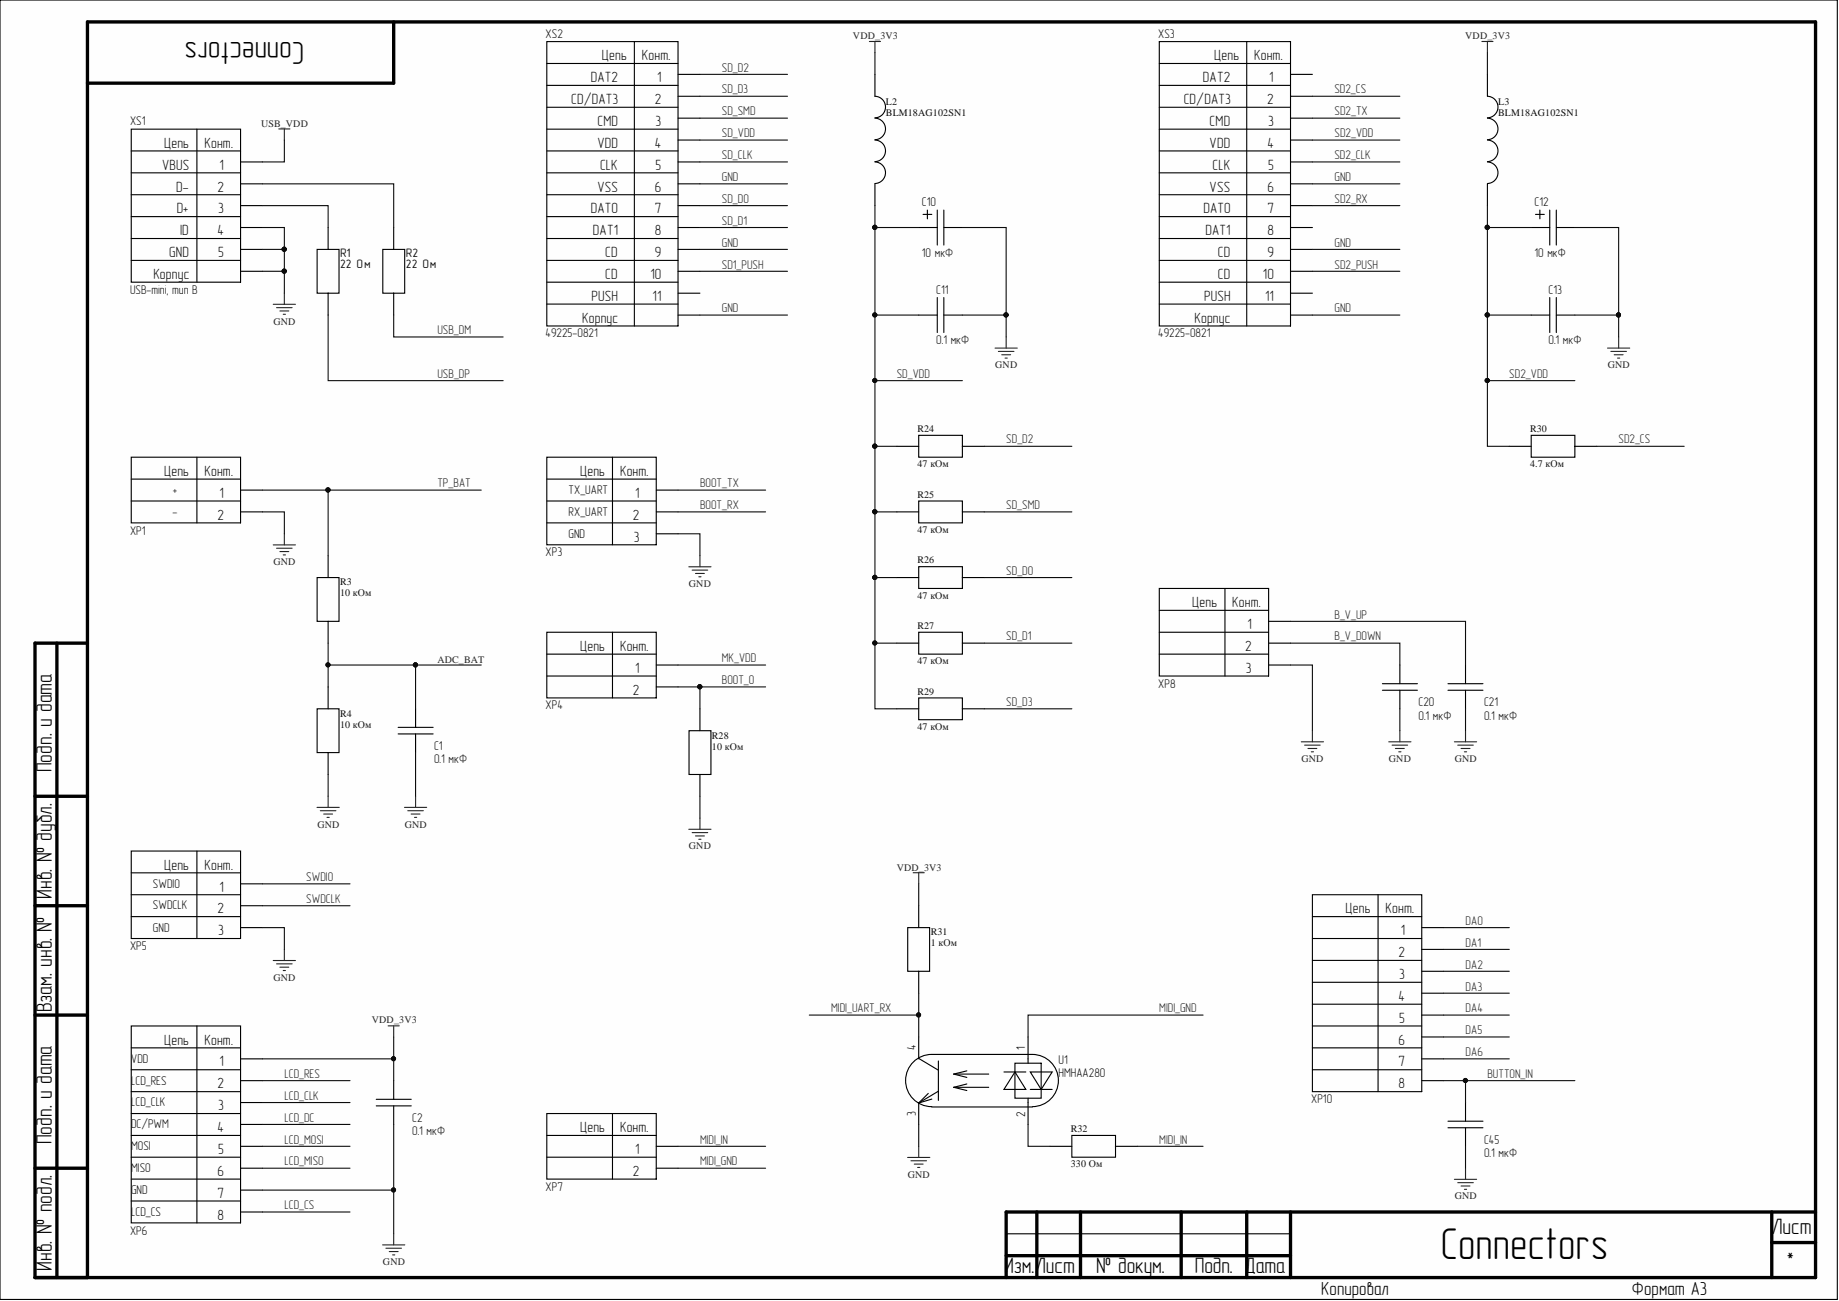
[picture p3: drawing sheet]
<svg xmlns="http://www.w3.org/2000/svg" width="420mm" height="297mm" viewBox="0 0 420 297" stroke-linecap="round" stroke-linejoin="round" font-family="sans-serif">
<path d="M0 0h419.3v296.6h-419.3z" fill="#fefefe"/>
<g fill="none" stroke="#000" stroke-width=".76">
<path d="M89.9 5v14h-69.9M13 146.8v144.9M20 146.8h-12v144.9h406.5v-286.7h-394.5v286.7M8 181.8h12M8 206.8h12M8 231.8h12M8 266.7h12M236.7 276.7v15M246.7 276.7v15M269.6 276.7v15M284.6 276.7v15M294.6 276.7v15"/>
<path d="M404.5 276.7v15M414.5 276.7h-184.8v15M229.7 286.7h64.9M404.5 283.7h10"/>
</g>
<g fill="none" stroke="#000" stroke-width=".25">
<path d="M0 0h419.4v296.7h-419.4zM124.8 9.5h30v64.9h-30zM124.8 14.5h30M124.8 19.5h30M144.8 9.5v64.9M154.8 17h5M199.7 17v5a2.46 2.46 0 0 1 2.4 2.4 2.46 2.46 0 0 1-2.4 2.5M264.6 9.5h30v64.9h-30zM264.6 14.5h30M264.6 19.5h30M284.6 9.5v64.9M294.6 17h5"/>
<path d="M339.5 17v5a2.46 2.46 0 0 1 2.5 2.4 2.46 2.46 0 0 1-2.5 2.5M30 29.5h24.9v34.9h-24.9zM30 34.5h24.9M30 39.5h24.9M44.9 29.5v34.9M54.9 37h5M124.8 34.5h30M124.8 39.5h30M124.8 24.5h30M124.8 29.5h30M154.8 37h5M154.8 22h5"/>
<path d="M154.8 27h5M154.8 32h5M199.7 27a2.46 2.46 0 0 1 2.4 2.4 2.46 2.46 0 0 1-2.4 2.5M199.7 32a2.46 2.46 0 0 1 2.4 2.4 2.46 2.46 0 0 1-2.4 2.5M199.7 37a2.46 2.46 0 0 1 2.4 2.4 2.46 2.46 0 0 1-2.4 2.5M264.6 34.5h30M264.6 39.5h30M264.6 24.5h30M264.6 29.5h30M294.6 37h5M294.6 22h5M294.6 27h5"/>
<path d="M294.6 32h5M339.5 27a2.46 2.46 0 0 1 2.5 2.4 2.46 2.46 0 0 1-2.5 2.5M339.5 32a2.46 2.46 0 0 1 2.5 2.4 2.46 2.46 0 0 1-2.5 2.5M339.5 37a2.46 2.46 0 0 1 2.5 2.4 2.46 2.46 0 0 1-2.5 2.5M30 44.5h24.9M30 49.5h24.9M30 54.5h24.9M30 59.5h24.9M54.9 42h5M54.9 46.9h5M54.9 51.9h5M54.9 56.9h5"/>
<path d="M72.4 56.9h5v10h-5zM74.9 51.9v5M87.4 56.9h5v10h-5zM89.9 51.9v5M124.8 44.5h30M124.8 49.5h30M124.8 54.5h30M124.8 59.5h30M154.8 42h5M154.8 46.9h5M154.8 51.9h5M154.8 56.9h5"/>
<path d="M199.7 42v4.9M209.7 51.9h4.3M210.7 49h2M211.7 48v2M214 48v8M215.5 51.9h4.2M215.5 48v8M264.6 44.5h30M264.6 49.5h30M264.6 54.5h30M264.6 59.5h30M294.6 42h5"/>
<path d="M294.6 46.9h5M294.6 51.9h5M294.6 56.9h5M339.5 42v4.9M349.5 51.9h4.3M350.5 49h2M351.5 48v2M353.8 48v8M355.3 51.9h4.2M355.3 48v8M54.9 61.9h5M74.9 66.9v5"/>
<path d="M89.9 66.9v5M124.8 64.4h30M124.8 69.4h30M154.8 61.9h5M154.8 71.9h5M154.8 66.9h5M209.7 71.9h4.3M214 67.9v8M215.5 71.9h4.2M215.5 67.9v8M264.6 64.4h30M264.6 69.4h30"/>
<path d="M294.6 61.9h5M294.6 71.9h5M294.6 66.9h5M349.5 71.9h4.3M353.8 67.9v8M355.3 71.9h4.2M355.3 67.9v8M209.7 99.4h10v5h-10zM349.5 99.4h10v5h-10zM30 104.4h24.9v15h-24.9zM30 109.4h24.9M30 114.4h24.9"/>
<path d="M44.9 104.4v15M54.9 111.9h5M54.9 116.9h5M124.8 104.4h25v20h-25zM124.8 109.4h25M124.8 114.4h25M124.8 119.4h25M139.8 104.4v20M149.8 111.9h5M149.8 116.9h5M204.7 116.9h5M204.7 101.9h5"/>
<path d="M209.7 114.4h10v5h-10zM219.7 116.9h5M219.7 101.9h5M344.5 101.9h5M359.5 101.9h5M72.4 131.9h5v10h-5zM74.9 126.9v5M149.8 121.9h5M204.7 131.9h5M209.7 129.4h10v5h-10zM219.7 131.9h5M264.6 134.4h25v19.9h-25z"/>
<path d="M264.6 139.4h25M279.6 134.4v19.9M74.9 141.9v4.9M74.9 156.8v5M124.8 144.4h25v14.9h-25zM124.8 149.3h25M124.8 154.3h25M139.8 144.4v14.9M149.8 151.8h5M149.8 156.8h5M204.7 146.8h5M209.7 144.4h10v4.9h-10z"/>
<path d="M209.7 159.3h10v5h-10zM219.7 146.8h5M264.6 149.3h25M264.6 144.4h25M289.6 151.8h5M289.6 146.8h5M289.6 141.9h5M315.6 157.6h8M315.6 156.1h8M319.6 151.8v4.3M319.6 157.6v4.2M330.5 157.6h8"/>
<path d="M330.5 156.1h8M334.5 151.8v4.3M334.5 157.6v4.2M72.4 161.8h5v10h-5zM74.9 171.8v5M90.9 167.6h8M90.9 166.1h8M94.9 161.8v4.3M94.9 167.6v4.2M157.3 166.8h5v10h-5zM159.8 161.8v5M159.8 176.8v5"/>
<path d="M204.7 161.8h5M219.7 161.8h5M30 194.3h24.9v20h-24.9zM30 199.3h24.9M44.9 194.3v20M30 204.3h24.9M30 209.3h24.9M54.9 201.8h5M54.9 206.8h5M54.9 211.8h5M207.2 211.8h5v10h-5zM209.7 206.8v5"/>
<path d="M299.6 204.3h25v44.9h-25zM299.6 209.3h25M299.6 214.3h25M299.6 219.3h25M314.6 204.3v44.9M324.6 211.8h5M324.6 216.8h5M30 234.2h24.9v45h-24.9zM30 239.2h24.9M44.9 234.2v45M209.7 221.8v5M209.7 236.8v5"/>
<path d="M234.7 236.8v5.9M299.6 239.2h25M299.6 224.3h25M299.6 229.3h25M299.6 234.2h25M324.6 221.8h5M324.6 226.8h5M324.6 231.8h5M324.6 236.8h5M30 244.2h24.9M30 249.2h24.9M30 254.2h24.9"/>
<path d="M30 259.2h24.9M54.9 241.8h5M54.9 246.7h5M54.9 251.7h5M54.9 256.7h5M85.9 252.5h8M85.9 251h8M89.9 246.7v4.3M89.9 252.5v4.2M124.8 254.2h25v15h-25zM124.8 259.2h25M139.8 254.2v15"/>
<path d="M209.7 241.7l4.5 2.6M209.7 251.7v5M211.9 249.6l-2.2 2.2M212.7 252.7a6 6 0 0 1-6-6 6 6 0 0 1 6-6h23a6 6 0 0 1 5.9 6 6 6 0 0 1-5.9 6M212.7 250.9l-3 .9M212.7 252.7h23M214.2 242.2v9M214.2 249.1l-4.5 2.7M217.7 245.2h8M217.7 245.2l3 .8M217.7 248.3h8M217.7 248.3l3 .7"/>
<path d="M220.7 244.5l-3 .7M220.7 247.5l-3 .8M229.2 244.7h5M231.7 244.7l2.5 4h-5zM231.7 242.7h6v8h-6zM234.7 250.7v6M235.2 244.7h5l-2.5 4zM235.2 248.7h5M244.7 259.2h9.9v5h-9.9zM299.6 244.2h25M324.6 241.8h5M324.6 246.7h5"/>
<path d="M330.5 257.5h8M330.5 256h8M334.5 251.7v4.3M334.5 257.5v4.2M30 264.2h24.9M30 274.2h24.9M30 269.2h24.9M54.9 261.7h5M54.9 266.7h5M54.9 271.7h5M54.9 276.7h5M124.8 264.2h25"/>
<path d="M149.8 261.7h5M149.8 266.7h5M239.7 261.7h5M254.6 261.7h5M229.7 281.7h64.9"/>
</g>
<g fill="none" stroke="#262626" stroke-width=".25">
<path d="M198.5 9.5h2.5M199.7 9.5v2.5M338.3 9.5h2.5M339.5 9.5v2.5M63.6 29.4h2.6M64.9 29.4v2.6M62.4 69.5h5M63.1 70.2h3.6M63.9 71h2M64.7 71.8h.5M64.9 66.9v2.6M227.2 79.5h5"/>
<path d="M229.7 76.9v2.6M367 79.5h5M369.5 76.9v2.6M227.9 80.2h3.6M228.7 81h2M229.4 81.8h.5M367.7 80.2h3.6M368.5 81h2M369.2 81.8h.6M62.4 124.4h5M63.1 125.2h3.6M63.9 125.9h2"/>
<path d="M64.7 126.7h.5M64.9 121.9v2.5M157.2 129.4h5.1M158 130.2h3.6M158.8 130.9h2M159.5 131.7h.5M159.8 126.9v2.5M297.1 169.4h5M297.8 170.1h3.6M298.6 170.9h2M299.3 171.7h.5M299.6 166.8v2.6"/>
<path d="M317 169.4h5.1M317.8 170.1h3.5M318.5 170.9h2.1M319.3 171.7h.5M319.6 166.8v2.6M332 169.4h5.1M332.8 170.1h3.5M333.5 170.9h2.1M334.3 171.7h.5M334.5 166.8v2.6M72.4 184.3h5M73.1 185.1h3.6"/>
<path d="M73.9 185.9h2M74.7 186.6h.5M74.9 181.8v2.5M92.3 184.3h5.1M93.1 185.1h3.5M93.9 185.9h2M94.6 186.6h.5M94.9 181.8v2.5M157.2 189.3h5.1M158 190.1h3.6M158.8 190.9h2M159.5 191.6h.5"/>
<path d="M159.8 186.8v2.5M208.5 199.3h2.5M209.7 199.3v2.5M62.4 219.3h5M64.9 216.8v2.5M63.1 220.1h3.6M63.9 220.8h2M64.7 221.6h.5M88.6 234.2h2.5M89.9 234.2v2.6M207.2 264.3h5.1M207.9 265h3.6"/>
<path d="M208.7 265.8h2M209.5 266.5h.5M209.7 261.7v2.6M332 269.3h5.1M332.8 270h3.5M333.5 270.8h2.1M334.3 271.5h.5M334.5 266.7v2.6M87.3 284.2h5.1M88.1 285h3.5M88.9 285.8h2M89.6 286.5h.5"/>
<path d="M89.9 281.7v2.5"/>
</g>
<g fill="none" stroke="#0e0e0e" stroke-width=".25">
<path d="M159.8 17h20M199.7 12v5M339.5 12v5M64.9 32v5h-5M159.8 22h20M159.8 27h20M159.8 37h20M159.8 32h20M299.6 22h20M299.6 27h20M299.6 37h20M299.6 32h20"/>
<path d="M59.9 42h30v9.9M59.9 46.9h15v5M59.9 51.9h5v5M59.9 56.9h5M64.9 56.9v10M159.8 46.9h20M159.8 51.9h20M159.8 42h20M159.8 56.9h20M199.7 51.9v50M199.7 51.9h10M199.7 46.9v5"/>
<path d="M219.7 51.9h10v20M299.6 46.9h20M299.6 42h20M299.6 56.9h20M339.5 51.9h10M339.5 46.9v40M359.5 51.9h10v20M59.9 61.9h5M74.9 71.9v15h40M89.9 71.9v5h25M159.8 61.9h20M159.8 71.9h20"/>
<path d="M199.7 71.9h10M219.7 71.9h10M229.7 71.9v5M299.6 61.9h20M299.6 71.9h20M339.5 71.9h10M359.5 71.9h10M369.5 71.9v5M199.7 86.9h20M339.5 86.9v15h5M339.5 86.9h20M59.9 116.9h5v5"/>
<path d="M59.9 111.9h50M74.9 111.9v15M154.8 111.9h20M154.8 116.9h20M199.7 116.9h5M199.7 101.9v30M199.7 101.9h5M224.7 116.9h20M224.7 101.9h20M364.5 101.9h20M154.8 121.9h5v5M199.7 131.9v14.9h5"/>
<path d="M199.7 131.9h5M224.7 131.9h20M74.9 146.8v10M74.9 151.8h35M94.9 151.8v10M154.8 151.8h20M154.8 156.8h20M159.8 156.8v5M199.7 146.8v15h5M224.7 146.8h20M294.6 151.8h5v15M294.6 146.8h25v5"/>
<path d="M294.6 141.9h39.9v9.9M74.9 176.8v5M94.9 171.8v10M224.7 161.8h20M319.6 161.8v5M334.5 161.8v5M159.8 181.8v5M59.9 211.8h5v5M59.9 206.8h20M59.9 201.8h20M209.7 201.8v5M329.6 216.8h14.9"/>
<path d="M329.6 211.8h14.9M89.9 236.8v9.9M184.7 231.8h25M209.7 226.8v10M274.6 231.8h-39.9v5M329.6 231.8h14.9M329.6 236.8h14.9M329.6 226.8h14.9M329.6 221.8h14.9M59.9 246.7h20M59.9 251.7h20M59.9 256.7h20"/>
<path d="M59.9 241.8h30M89.9 256.7v25M209.7 256.7v5M234.7 256.7v5h5M329.6 246.7h29.9M329.6 241.8h14.9M334.5 246.7v5M59.9 261.7h20M59.9 266.7h20M59.9 271.7h30M59.9 276.7h20M154.8 261.7h20"/>
<path d="M154.8 266.7h20M259.6 261.7h15M334.5 261.7v5"/>
</g>
<g fill="#0e0e0e" stroke="#0e0e0e" stroke-width=".23">
<circle cx="64.9" cy="61.9" r=".47"/>
<circle cx="94.8" cy="151.8" r=".47"/>
<circle cx="74.9" cy="111.9" r=".47"/>
<circle cx="89.8" cy="271.7" r=".47"/>
<circle cx="89.8" cy="241.7" r=".47"/>
<circle cx="159.7" cy="156.8" r=".47"/>
<circle cx="199.7" cy="146.8" r=".47"/>
<circle cx="199.7" cy="131.8" r=".47"/>
<circle cx="199.7" cy="71.9" r=".47"/>
<circle cx="229.6" cy="71.9" r=".47"/>
<circle cx="199.7" cy="86.9" r=".47"/>
<circle cx="339.5" cy="71.9" r=".47"/>
<circle cx="369.5" cy="71.9" r=".47"/>
<circle cx="339.5" cy="86.9" r=".47"/>
<circle cx="209.7" cy="231.7" r=".47"/>
<circle cx="74.9" cy="151.8" r=".47"/>
<circle cx="334.5" cy="246.7" r=".47"/>
<circle cx="339.5" cy="51.9" r=".47"/>
<circle cx="64.9" cy="56.9" r=".47"/>
<circle cx="199.7" cy="101.9" r=".47"/>
<circle cx="199.7" cy="116.8" r=".47"/>
<circle cx="199.7" cy="51.9" r=".47"/>
</g>
<text font-size="10.1" x="328.9" y="287.5">Connectors</text>
<text font-size="7.3" x="69.4" y="9.6" transform="rotate(-180 69.4 9.6)">Connectors</text>
<g font-size="5.1">
<text x="11.8" y="176.3" transform="rotate(-90 11.8 176.3)">Подп. и дата</text>
<text x="11.8" y="205.2" transform="rotate(-90 11.8 205.2)">Инв. № дубл.</text>
<text x="11.8" y="231.1" transform="rotate(-90 11.8 231.1)">Взам. инв. №</text>
<text x="11.8" y="261.3" transform="rotate(-90 11.8 261.3)">Подп. и дата</text>
<text x="404.5" y="281.6">Лист</text>
<text x="11.8" y="290.1" transform="rotate(-90 11.8 290.1)">Инв. № подл.</text>
<text x="229.2" y="290.6">Изм.Лист</text>
<text x="250.3" y="290.6">№ докум.</text>
<text x="272.8" y="290.6">Подп. Дата</text>
<text x="407.6" y="289.6">*</text>
</g>
<g font-size="4.3">
<text x="301.6" y="295.8">Копировал</text>
<text x="372.5" y="295.8">Формат А3</text>
</g>
<g font-size="3.4" fill="#0e0e0e">
<text x="137.4" y="13.8">Цепь</text>
<text x="146.5" y="13.8">Конт.</text>
<text x="277.2" y="13.8">Цепь</text>
<text x="286.3" y="13.8">Конт.</text>
<text x="130.4" y="23.8">CD/DAT3</text>
<text x="134.9" y="18.8">DAT2</text>
<text x="149.5" y="23.8">2</text>
<text x="150" y="18.8">1</text>
<text x="270.2" y="23.8">CD/DAT3</text>
<text x="274.6" y="18.8">DAT2</text>
<text x="289.2" y="23.8">2</text>
<text x="289.8" y="18.8">1</text>
<text x="136.4" y="28.8">CMD</text>
<text x="149.7" y="28.8">3</text>
<text x="276.1" y="28.8">CMD</text>
<text x="289.5" y="28.8">3</text>
<text x="37.5" y="33.8">Цепь</text>
<text x="46.7" y="33.8">Конт.</text>
<text x="136.4" y="33.8">VDD</text>
<text x="149.5" y="33.8">4</text>
<text x="276.1" y="33.8">VDD</text>
<text x="289.3" y="33.8">4</text>
<text x="37" y="38.7">VBUS</text>
<text x="50.1" y="38.7">1</text>
<text x="137" y="38.7">CLK</text>
<text x="149.7" y="38.7">5</text>
<text x="276.8" y="38.7">CLK</text>
<text x="289.5" y="38.7">5</text>
<text x="40.2" y="43.7">D-</text>
<text x="49.6" y="43.7">2</text>
<text x="136.4" y="43.7">VSS</text>
<text x="149.5" y="43.7">6</text>
<text x="276.1" y="43.7">VSS</text>
<text x="289.3" y="43.7">6</text>
<text x="40.3" y="48.7">D+</text>
<text x="41.1" y="53.7">ID</text>
<text x="49.6" y="53.7">4</text>
<text x="49.8" y="48.7">3</text>
<text x="134.9" y="48.7">DAT0</text>
<text x="135.4" y="53.7">DAT1</text>
<text x="149.5" y="48.7">7</text>
<text x="149.5" y="53.7">8</text>
<text x="274.7" y="48.7">DAT0</text>
<text x="275.2" y="53.7">DAT1</text>
<text x="289.3" y="48.7">7</text>
<text x="289.3" y="53.7">8</text>
<text x="38.6" y="58.7">GND</text>
<text x="49.8" y="58.7">5</text>
<text x="138.2" y="58.7">CD</text>
<text x="149.5" y="58.7">9</text>
<text x="278" y="58.7">CD</text>
<text x="289.3" y="58.7">9</text>
<text x="35" y="63.7">Корпус</text>
<text x="138.2" y="63.7">CD</text>
<text x="148.5" y="63.7">10</text>
<text x="278" y="63.7">CD</text>
<text x="288.3" y="63.7">10</text>
<text x="135" y="68.7">PUSH</text>
<text x="149" y="68.7">11</text>
<text x="274.9" y="68.7">PUSH</text>
<text x="288.8" y="68.7">11</text>
<text x="132.9" y="73.7">Корпус</text>
<text x="272.7" y="73.7">Корпус</text>
<text x="37.5" y="108.7">Цепь</text>
<text x="46.7" y="108.7">Конт.</text>
<text x="50.1" y="113.7">1</text>
<text x="132.4" y="108.7">Цепь</text>
<text x="141.5" y="108.7">Конт.</text>
<text x="145" y="113.7">1</text>
<text x="49.6" y="118.7">2</text>
<text x="144.5" y="118.7">2</text>
<text x="144.7" y="123.7">3</text>
<text x="272.2" y="138.6">Цепь</text>
<text x="281.3" y="138.6">Конт.</text>
<text x="284.8" y="143.6">1</text>
<text x="132.4" y="148.6">Цепь</text>
<text x="141.5" y="148.6">Конт.</text>
<text x="284.3" y="148.6">2</text>
<text x="145" y="153.6">1</text>
<text x="284.4" y="153.6">3</text>
<text x="144.5" y="158.6">2</text>
<text x="37.5" y="198.6">Цепь</text>
<text x="46.7" y="198.6">Конт.</text>
<text x="50.1" y="203.6">1</text>
<text x="49.6" y="208.6">2</text>
<text x="307.2" y="208.6">Цепь</text>
<text x="316.3" y="208.6">Конт.</text>
<text x="49.8" y="213.6">3</text>
<text x="319.8" y="213.6">1</text>
<text x="319.3" y="218.5">2</text>
<text x="319.4" y="223.5">3</text>
<text x="319.3" y="228.5">4</text>
<text x="319.4" y="233.5">5</text>
<text x="37.5" y="238.5">Цепь</text>
<text x="46.7" y="238.5">Конт.</text>
<text x="319.3" y="238.5">6</text>
<text x="50.1" y="243.5">1</text>
<text x="319.3" y="243.5">7</text>
<text x="49.6" y="248.5">2</text>
<text x="319.3" y="248.5">8</text>
<text x="49.8" y="253.5">3</text>
<text x="49.6" y="258.5">4</text>
<text x="49.8" y="263.5">5</text>
<text x="132.4" y="258.5">Цепь</text>
<text x="141.5" y="258.5">Конт.</text>
<text x="145" y="263.5">1</text>
<text x="49.6" y="268.4">6</text>
<text x="144.5" y="268.4">2</text>
<text x="49.6" y="273.4">7</text>
<text x="49.6" y="278.5">8</text>
</g>
<g font-size="2.9" fill="#0e0e0e">
<text x="124.5" y="8.6">XS2</text>
<text x="264.4" y="8.6">XS3</text>
<text x="29.7" y="28.6">XS1</text>
<text x="210.4" y="47">C10</text>
<text x="350.3" y="47">C12</text>
<text x="210.4" y="58.6">10 мкФ</text>
<text x="350.3" y="58.6">10 мкФ</text>
<text x="29.7" y="67.1">USB-mini, тип B</text>
<text x="213.7" y="67.1">C11</text>
<text x="353.5" y="67.1">C13</text>
<text x="124.5" y="77.1">49225-0821</text>
<text x="264.4" y="77.1">49225-0821</text>
<text x="213.7" y="78.6">0.1 мкФ</text>
<text x="353.5" y="78.6">0.1 мкФ</text>
<text x="39.5" y="112.7">+</text>
<text x="129.8" y="112.7">TX_UART</text>
<text x="39.4" y="117.7">-</text>
<text x="129.8" y="117.7">RX_UART</text>
<text x="29.7" y="122">XP1</text>
<text x="129.8" y="122.8">GND</text>
<text x="124.5" y="127">XP3</text>
<text x="124.5" y="162">XP4</text>
<text x="264.4" y="157">XP8</text>
<text x="323.8" y="161.3">C20</text>
<text x="338.8" y="161.3">C21</text>
<text x="323.8" y="164.3">0.1 мкФ</text>
<text x="338.8" y="164.3">0.1 мкФ</text>
<text x="99.1" y="171.3">C1</text>
<text x="99.1" y="174.3">0.1 мкФ</text>
<text x="34.9" y="202.6">SWDIO</text>
<text x="34.9" y="207.6">SWDCLK</text>
<text x="34.9" y="212.7">GND</text>
<text x="29.7" y="216.9">XP5</text>
<text x="29.9" y="242.6">VDD</text>
<text x="241.6" y="242.9">U1</text>
<text x="241.6" y="245.9">HMHAA280</text>
<text x="29.9" y="247.6">LCD_RES</text>
<text x="299.3" y="251.9">XP10</text>
<text x="29.9" y="252.6">LCD_CLK</text>
<text x="29.9" y="257.6">DC/PWM</text>
<text x="94.1" y="256.2">C2</text>
<text x="29.9" y="262.6">MOSI</text>
<text x="94.1" y="259.2">0.1 мкФ</text>
<text x="338.8" y="261.2">C45</text>
<text x="29.9" y="267.6">MISO</text>
<text x="338.8" y="264.2">0.1 мкФ</text>
<text x="29.9" y="272.6">GND</text>
<text x="124.5" y="271.9">XP7</text>
<text x="29.7" y="281.9">XP6</text>
<text x="29.9" y="277.6">LCD_CS</text>
</g>
<g font-size="2.9" fill="#262626">
<text x="164.8" y="16.3">SD_D2</text>
<text x="164.8" y="21.3">SD_D3</text>
<text x="304.6" y="21.3">SD2_CS</text>
<text x="164.8" y="26.3">SD_SMD</text>
<text x="304.6" y="26.3">SD2_TX</text>
<text x="164.8" y="31.3">SD_VDD</text>
<text x="304.6" y="31.3">SD2_VDD</text>
<text x="164.8" y="36.4">SD_CLK</text>
<text x="164.8" y="41.4">GND</text>
<text x="304.6" y="41.4">GND</text>
<text x="304.6" y="36.4">SD2_CLK</text>
<text x="164.8" y="46.4">SD_D0</text>
<text x="304.6" y="46.4">SD2_RX</text>
<text x="164.8" y="51.3">SD_D1</text>
<text x="164.8" y="56.3">GND</text>
<text x="304.6" y="56.3">GND</text>
<text x="164.8" y="61.3">SD1_PUSH</text>
<text x="304.6" y="61.3">SD2_PUSH</text>
<text x="164.8" y="71.3">GND</text>
<text x="304.6" y="71.3">GND</text>
<text x="99.9" y="76.3">USB_DM</text>
<text x="99.9" y="86.3">USB_DP</text>
<text x="204.7" y="86.3">SD_VDD</text>
<text x="344.5" y="86.3">SD2_VDD</text>
<text x="229.7" y="101.2">SD_D2</text>
<text x="369.5" y="101.2">SD2_CS</text>
<text x="99.9" y="111.2">TP_BAT</text>
<text x="159.8" y="111.2">BOOT_TX</text>
<text x="159.8" y="116.2">BOOT_RX</text>
<text x="229.7" y="116.2">SD_SMD</text>
<text x="229.7" y="131.3">SD_D0</text>
<text x="304.6" y="141.2">B_V_UP</text>
<text x="229.7" y="146.2">SD_D1</text>
<text x="304.6" y="146.2">B_V_DOWN</text>
<text x="164.8" y="151.2">MK_VDD</text>
<text x="164.8" y="156.2">BOOT_0</text>
<text x="229.7" y="161.2">SD_D3</text>
<text x="69.9" y="201.1">SWDIO</text>
<text x="69.9" y="206.1">SWDCLK</text>
<text x="334.6" y="211.2">DA0</text>
<text x="334.6" y="216.2">DA1</text>
<text x="334.6" y="221.2">DA2</text>
<text x="334.6" y="226.2">DA3</text>
<text x="189.7" y="231.1">MIDI_UART_RX</text>
<text x="264.6" y="231.1">MIDI_GND</text>
<text x="334.6" y="231.1">DA4</text>
<text x="334.6" y="236.1">DA5</text>
<text x="334.6" y="241.1">DA6</text>
<text x="64.9" y="246.1">LCD_RES</text>
<text x="64.9" y="251.1">LCD_CLK</text>
<text x="339.5" y="246.1">BUTTON_IN</text>
<text x="64.9" y="256.1">LCD_DC</text>
<text x="64.9" y="261.1">LCD_MOSI</text>
<text x="159.8" y="261.1">MIDI_IN</text>
<text x="264.6" y="261.1">MIDI_IN</text>
<text x="64.9" y="266.1">LCD_MISO</text>
<text x="159.8" y="266.1">MIDI_GND</text>
<text x="64.9" y="276.1">LCD_CS</text>
</g>
<g font-size="2.9">
<text x="209.1" y="239.7" transform="rotate(-90 209.1 239.7)">4</text>
<text x="234" y="239.7" transform="rotate(-90 234 239.7)">1</text>
<text x="209.1" y="254.9" transform="rotate(-90 209.1 254.9)">3</text>
<text x="234" y="255.1" transform="rotate(-90 234 255.1)">2</text>
</g>
<g font-size="2.8" fill="#0e0e0e">
<text x="77.6" y="58.7">R1</text>
<text x="92.7" y="58.7">R2</text>
<text x="77.6" y="61.2">22 Ом</text>
<text x="92.7" y="61.2">22 Ом</text>
</g>
<g font-size="2.3" fill="#262626">
<text x="194.7" y="9">VDD_3V3</text>
<text x="334.5" y="9">VDD_3V3</text>
<text x="59.6" y="28.9">USB_VDD</text>
<text x="62.4" y="74.1">GND</text>
<text x="227.2" y="84.1">GND</text>
<text x="367" y="84.1">GND</text>
<text x="62.4" y="129">GND</text>
<text x="157.3" y="134">GND</text>
<text x="99.9" y="151.3">ADC_BAT</text>
<text x="297.1" y="174">GND</text>
<text x="317.1" y="174">GND</text>
<text x="332.1" y="174">GND</text>
<text x="72.5" y="188.9">GND</text>
<text x="92.4" y="188.9">GND</text>
<text x="157.3" y="193.9">GND</text>
<text x="204.7" y="198.8">VDD_3V3</text>
<text x="62.4" y="223.9">GND</text>
<text x="84.9" y="233.7">VDD_3V3</text>
<text x="207.2" y="268.9">GND</text>
<text x="332.1" y="273.9">GND</text>
<text x="87.4" y="288.8">GND</text>
</g>
<g font-size="2.3" fill="#0e0e0e">
<text x="202.2" y="24">L2</text>
<text x="202.2" y="26.6">BLM18AG102SN1</text>
<text x="342" y="24">L3</text>
<text x="342" y="26.6">BLM18AG102SN1</text>
<text x="209.4" y="98.6">R24</text>
<text x="349.3" y="98.6">R30</text>
<text x="209.4" y="106.7">47 кОм</text>
<text x="349.3" y="106.7">4.7 кОм</text>
<text x="209.4" y="113.7">R25</text>
<text x="209.4" y="121.7">47 кОм</text>
<text x="209.4" y="128.6">R26</text>
<text x="77.6" y="133.6">R3</text>
<text x="77.6" y="136.2">10 кОм</text>
<text x="209.4" y="136.7">47 кОм</text>
<text x="209.4" y="143.6">R27</text>
<text x="209.4" y="151.6">47 кОм</text>
<text x="209.4" y="158.6">R29</text>
<text x="77.6" y="163.7">R4</text>
<text x="77.6" y="166.2">10 кОм</text>
<text x="209.4" y="166.6">47 кОм</text>
<text x="162.5" y="168.6">R28</text>
<text x="162.5" y="171.2">10 кОм</text>
<text x="212.5" y="213.6">R31</text>
<text x="212.5" y="216.1">1 кОм</text>
<text x="244.4" y="258.5">R32</text>
<text x="244.4" y="266.5">330 Ом</text>
</g>
</svg>
